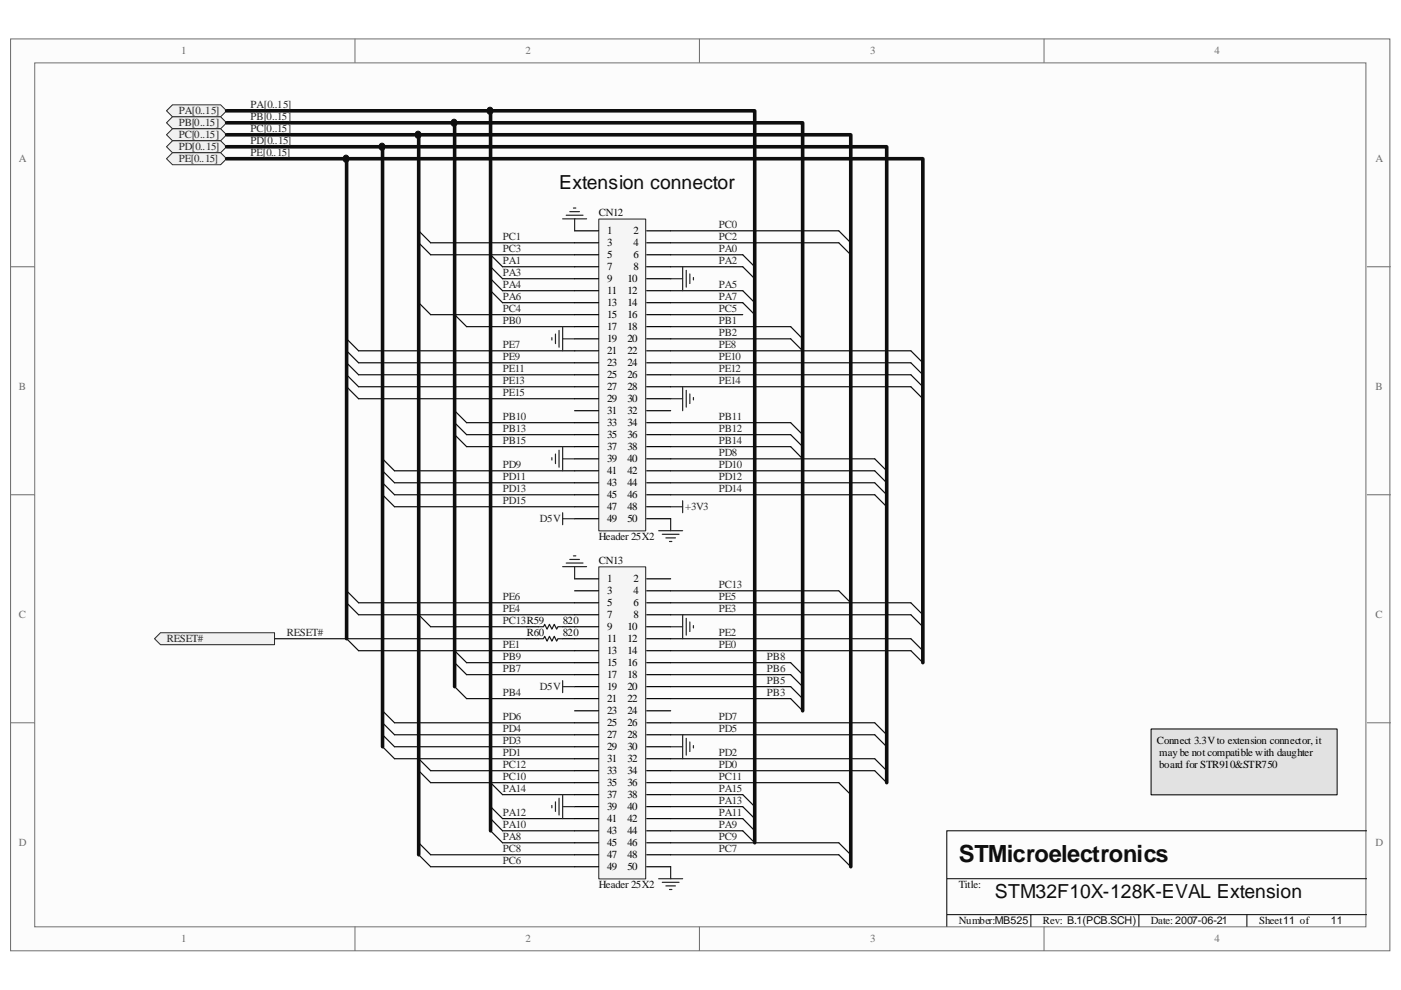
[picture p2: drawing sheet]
<svg xmlns="http://www.w3.org/2000/svg" width="297mm" height="210mm" viewBox="0 0 297 210" stroke-linecap="round" stroke-linejoin="round" font-family="sans-serif">
<path d="M2.3 8.3h292.4v193.3h-292.4z" fill="#fcfcfc"/>
<path d="M2.2 8.3h292.5v193.3h-292.5z" fill="none" stroke="#6e6e6e" stroke-width=".21"/>
<path d="M7.4 13.4h282.2v183.1h-282.2z" fill="#fcfcfc"/>
<g fill="none" stroke="#6e6e6e" stroke-width=".21">
<path d="M7.4 13.3h282.2v183.2h-282.2zM75.3 8.2v5.1M148.3 8.2v5.1M221.4 8.2v5.1M2.2 56.6h5.1M289.8 56.6h5.1M2.2 104.9h5.1M289.8 104.9h5.1M2.2 153.2h5.1M289.8 153.2h5.1M75.3 196.5v5.1M148.3 196.5v5.1"/>
<path d="M221.4 196.5v5.1"/>
</g>
<path d="M289.8 176.1h-89.1v20.4M200.7 186.3h89.1M200.7 193.9h89.1M218.6 193.9v2.6M241.5 193.9v2.6M264.4 193.9v2.6" fill="none" stroke="#000" stroke-width=".21"/>
<g fill="none" stroke="#0e0e0e" stroke-width=".25">
<path d="M91.3 51.5h30.5M91.3 54h30.5M106.5 56.6h15.3M106.5 59.1h15.3M142.2 51.5h35.6M142.2 54h15.3M142.2 56.6h15.3M142.2 48.9h35.6M76 74.4h45.8M76 76.9h45.8M76 79.5h45.8M91.3 66.7h30.5"/>
<path d="M98.9 69.3h22.9M106.5 61.6h15.3M106.5 64.2h15.3M142.2 61.6h15.3M142.2 64.2h15.3M142.2 66.7h15.3M142.2 69.3h25.4M142.2 74.4h50.9M142.2 76.9h50.9M142.2 79.5h50.9M142.2 71.8h25.4M76 82h45.8"/>
<path d="M76 84.5h45.8M83.6 99.8h38.2M98.9 89.6h22.9M98.9 92.2h22.9M98.9 94.7h22.9M142.2 82h50.9M142.2 89.6h25.4M142.2 92.2h25.4M142.2 94.7h25.4M142.2 99.8h43.3M142.2 97.3h43.3M83.6 102.4h38.2"/>
<path d="M83.6 104.9h38.2M76 127.8h45.8M76 130.3h45.8M76 138h45.8M142.2 127.8h50.9M142.2 130.3h50.9M142.2 138h50.9M142.2 125.3h35.6M142.2 135.4h50.9M83.6 153.2h38.2M83.6 155.8h38.2M83.6 158.3h38.2"/>
<path d="M98.9 140.5h22.9M98.9 143h22.9M98.9 148.1h22.9M142.2 140.5h25.4M142.2 143h25.4M142.2 148.1h25.4M142.2 153.2h43.3M142.2 155.8h43.3M142.2 145.6h25.4M83.6 160.9h38.2M91.3 163.4h30.5M91.3 165.9h30.5"/>
<path d="M106.5 168.5h15.3M106.5 173.6h15.3M106.5 176.1h15.3M106.5 178.7h15.3M142.2 163.4h43.3M142.2 165.9h35.6M142.2 168.5h15.3M142.2 173.6h15.3M142.2 176.1h15.3M142.2 178.7h35.6M142.2 171h15.3M91.3 181.2h30.5"/>
<path d="M91.3 183.8h30.5M142.2 181.2h35.6"/>
</g>
<path d="M139.7 112.5h5M140.4 113.3h3.6M141.2 114h2M141.9 114.8h.5M142.2 110v2.5M139.7 186.3h5M140.4 187.1h3.6M141.2 187.8h2M141.9 188.6h.5M142.2 183.8v2.5" fill="none" stroke="#262626" stroke-width=".25"/>
<path d="M111.7 135.4h2.5M111.7 132.9h2.5M119.3 135.4h2.5M119.3 132.9h2.5" fill="none" stroke="#000" stroke-width=".25"/>
<path d="M114.2 135.4h1l.3-.5 .5 1 .5-1 .5 1 .5-1 .5 1 .3-.5h1M114.2 132.9h1l.3-.5 .5 1 .5-1 .5 1 .5-1 .5 1 .3-.5h1" fill="none" stroke="#1c1c1c" stroke-width=".25"/>
<path d="M127 46.5h9.9v66.1h-9.9z" fill="#f5f5f5"/>
<path d="M127 46.4h9.9v66.2h-9.9z" fill="none" stroke="#262626" stroke-width=".21"/>
<g fill="none" stroke="#000" stroke-width=".25">
<path d="M121.8 48.9h5.1M121.8 51.5h5.1M121.8 54h5.1M121.8 56.6h5.1M121.8 59.1h5.1M137.1 48.9h5.1M137.1 51.5h5.1M137.1 54h5.1M137.1 56.6h5.1M137.1 59.1h5.1M121.8 61.6h5.1M121.8 64.2h5.1"/>
<path d="M121.8 66.7h5.1M121.8 69.3h5.1M121.8 71.8h5.1M121.8 74.4h5.1M121.8 76.9h5.1M121.8 79.5h5.1M137.1 61.6h5.1M137.1 64.2h5.1M137.1 66.7h5.1M137.1 69.3h5.1M137.1 71.8h5.1M137.1 74.4h5.1"/>
<path d="M137.1 76.9h5.1M137.1 79.5h5.1M121.8 82h5.1M121.8 84.5h5.1M121.8 87.1h5.1M121.8 89.6h5.1M121.8 92.2h5.1M121.8 94.7h5.1M121.8 97.3h5.1M121.8 99.8h5.1M137.1 82h5.1M137.1 84.5h5.1"/>
<path d="M137.1 87.1h5.1M137.1 89.6h5.1M137.1 92.2h5.1M137.1 94.7h5.1M137.1 97.3h5.1M137.1 99.8h5.1M121.8 102.4h5.1M121.8 104.9h5.1M121.8 107.4h5.1M121.8 110h5.1M137.1 102.4h5.1M137.1 104.9h5.1"/>
<path d="M137.1 107.4h5.1M137.1 110h5.1"/>
</g>
<path d="M127 120.2h9.9v66.2h-9.9z" fill="#f5f5f5"/>
<path d="M127 120.2h9.9v66.2h-9.9z" fill="none" stroke="#262626" stroke-width=".21"/>
<g fill="none" stroke="#000" stroke-width=".25">
<path d="M121.8 122.7h5.1M121.8 125.3h5.1M121.8 127.8h5.1M121.8 130.3h5.1M121.8 132.9h5.1M121.8 135.4h5.1M121.8 138h5.1M137.1 122.7h5.1M137.1 125.3h5.1M137.1 127.8h5.1M137.1 130.3h5.1M137.1 132.9h5.1"/>
<path d="M137.1 135.4h5.1M137.1 138h5.1M121.8 140.5h5.1M121.8 143h5.1M121.8 145.6h5.1M121.8 148.1h5.1M121.8 150.7h5.1M121.8 153.2h5.1M121.8 155.8h5.1M121.8 158.3h5.1M137.1 140.5h5.1M137.1 143h5.1"/>
<path d="M137.1 145.6h5.1M137.1 148.1h5.1M137.1 150.7h5.1M137.1 153.2h5.1M137.1 155.8h5.1M137.1 158.3h5.1M121.8 160.9h5.1M121.8 163.4h5.1M121.8 165.9h5.1M121.8 168.5h5.1M121.8 171h5.1M121.8 173.6h5.1"/>
<path d="M121.8 176.1h5.1M121.8 178.7h5.1M137.1 160.9h5.1M137.1 163.4h5.1M137.1 165.9h5.1M137.1 168.5h5.1M137.1 171h5.1M137.1 173.6h5.1M137.1 176.1h5.1M137.1 178.7h5.1M121.8 181.2h5.1M121.8 183.8h5.1"/>
<path d="M137.1 181.2h5.1M137.1 183.8h5.1"/>
</g>
<g fill="none" stroke="#262626" stroke-width=".25">
<path d="M119.3 46.4h5.1M120.1 45.6h3.5M120.8 44.9h2M121.6 44.1h.5M121.8 46.4v2.5M142.2 59.1h2.5M144.7 56.6v5M145.5 57.3v3.6M146.3 58.1v2M147 58.8v.6M117 71.6v.5M117.8 70.8v2.1"/>
<path d="M118.5 70.1v3.5M119.3 69.3v5.1M119.3 71.8h2.5M117 97v.5M117.8 96.3v2M118.5 95.5v3.6M119.3 94.7v5.1M119.3 97.3h2.5M142.2 84.5h2.5M144.7 82v5.1M145.5 82.8v3.5M146.3 83.5v2.1"/>
<path d="M147 84.3v.5M120.1 119.4h3.5M120.8 118.6h2M121.6 117.9h.5M142.2 107.4h2.5M144.7 106.2v2.5M119.3 120.1h5.1M121.8 120.1v2.6M142.2 132.9h2.5M144.7 130.3v5.1M145.5 131.1v3.6M146.3 131.9v2"/>
<path d="M147 132.6v.5M142.2 158.3h2.5M144.7 155.8v5.1M145.5 156.5v3.6M146.3 157.3v2M147 158.1v.5M117 170.8v.5M117.8 170v2M118.5 169.2v3.6M119.3 168.5v5.1M119.3 171h2.5"/>
</g>
<path d="M83.6 107.4h38.2M142.2 102.4h43.3M142.2 104.9h43.3M142.2 160.9h43.3" fill="none" stroke="#0e0e0e" stroke-width=".25"/>
<path d="M244.1 154.6h39.4v13.9h-39.4z" fill="#e2e2e2"/>
<path d="M244 154.6h39.5v13.9h-39.5z" fill="none" stroke="#000" stroke-width=".21"/>
<path d="M119.3 108.7v2.6M119.3 110h2.5" fill="none" stroke="#262626" stroke-width=".25"/>
<path d="M35.3 23.5l1.3-1.3h10.2l1.2 1.3-1.2 1.3h-10.2z" fill-rule="evenodd" fill="#f0f0f0"/>
<path d="M35.3 23.5l1.3-1.3h10.2l1.2 1.3-1.2 1.3h-10.2z" fill="none" stroke="#262626" stroke-width=".21"/>
<path d="M35.3 26l1.3-1.2h10.2l1.2 1.2-1.2 1.3h-10.2z" fill-rule="evenodd" fill="#f0f0f0"/>
<path d="M35.3 26l1.3-1.2h10.2l1.2 1.2-1.2 1.3h-10.2z" fill="none" stroke="#262626" stroke-width=".21"/>
<path d="M35.3 28.6l1.3-1.3h10.2l1.2 1.3-1.2 1.2h-10.2z" fill-rule="evenodd" fill="#f0f0f0"/>
<path d="M35.3 28.6l1.3-1.3h10.2l1.2 1.3-1.2 1.2h-10.2z" fill="none" stroke="#262626" stroke-width=".21"/>
<path d="M35.3 31.1l1.3-1.3h10.2l1.2 1.3-1.2 1.3h-10.2z" fill-rule="evenodd" fill="#f0f0f0"/>
<path d="M35.3 31.1l1.3-1.3h10.2l1.2 1.3-1.2 1.3h-10.2z" fill="none" stroke="#262626" stroke-width=".21"/>
<path d="M35.3 33.7l1.3-1.3h10.2l1.2 1.3-1.2 1.2h-10.2z" fill-rule="evenodd" fill="#f0f0f0"/>
<path d="M35.3 33.7l1.3-1.3h10.2l1.2 1.3-1.2 1.2h-10.2z" fill="none" stroke="#262626" stroke-width=".21"/>
<g fill="none" stroke="#0e0e0e" stroke-width=".25">
<path d="M88.8 48.9l2.5 2.6M88.8 51.5l2.5 2.5M104 54l2.5 2.6M104 56.6l2.5 2.5M104 59.1l2.5 2.5M157.5 54l2.5 2.6M157.5 56.6l2.5 2.5M177.8 51.5l2.6 2.5M177.8 48.9l2.6 2.6M73.5 71.8l2.5 2.6M73.5 74.4l2.5 2.5M73.5 76.9l2.5 2.6"/>
<path d="M73.5 79.5l2.5 2.5M88.8 64.2l2.5 2.5M96.4 66.7l2.5 2.6M104 61.6l2.5 2.6M157.5 61.6l2.5 2.6M157.5 64.2l2.5 2.5M167.6 69.3l2.6 2.5M167.6 71.8l2.6 2.6M193.1 79.5l2.6 2.5M193.1 76.9l2.6 2.6M193.1 74.4l2.6 2.5M73.5 82l2.5 2.5"/>
<path d="M81.1 97.3l2.5 2.5M81.1 99.8l2.5 2.6M96.4 87.1l2.5 2.5M96.4 89.6l2.5 2.6M96.4 92.2l2.5 2.5M167.6 89.6l2.6 2.6M167.6 92.2l2.6 2.5M167.6 94.7l2.6 2.6M185.5 99.8l2.5 2.6M185.5 97.3l2.5 2.5M193.1 82l2.6 2.5M81.1 102.4l2.5 2.5"/>
<path d="M81.1 104.9l2.5 2.5M185.5 104.9l2.5 2.5M185.5 102.4l2.5 2.5M58.2 135.4h53.5M73.5 125.3l2.5 2.5M73.5 127.8l2.5 2.5M73.5 135.4l2.5 2.6M88.8 130.3l2.5 2.6h20.4M96.4 138l2.5 2.5M177.8 125.3l2.6 2.5M193.1 138l2.6 2.5M193.1 135.4l2.6 2.6"/>
<path d="M193.1 130.3l2.6 2.6M193.1 127.8l2.6 2.5M81.1 153.2l2.5 2.6M81.1 150.7l2.5 2.5M81.1 155.8l2.5 2.5M81.1 158.3l2.5 2.6M96.4 140.5l2.5 2.5M96.4 145.6l2.5 2.5M167.6 140.5l2.6 2.5M167.6 143l2.6 2.6M167.6 145.6l2.6 2.5M167.6 148.1l2.6 2.6"/>
<path d="M185.5 155.8l2.5 2.5M185.5 153.2l2.5 2.6M88.8 160.9l2.5 2.5M88.8 163.4l2.5 2.5M88.8 178.7l2.5 2.5M104 165.9l2.5 2.6M104 171l2.5 2.6M104 173.6l2.5 2.5M104 176.1l2.5 2.6M157.5 168.5l2.5 2.5M157.5 171l2.5 2.6M157.5 173.6l2.5 2.5"/>
<path d="M157.5 176.1l2.5 2.6M177.8 178.7l2.6 2.5M177.8 165.9l2.6 2.6M185.5 160.9l2.5 2.5M185.5 163.4l2.5 2.5M88.8 181.2l2.5 2.6M177.8 181.2l2.6 2.6"/>
</g>
<path d="M119.3 144.3v2.6M119.3 145.6h2.5" fill="none" stroke="#262626" stroke-width=".25"/>
<path d="M48 26h48.4v119.6M48 28.6h40.8v152.6M48 31.1h33.1v127.2M48 33.7h25.5v101.7M48 23.5h56M73.5 33.7h122.2v106.8M81.1 31.1h106.9v134.8M88.8 28.6h91.6v155.2M96.4 26h73.8v124.7M104 176.1v-152.6h56v155.2" fill="none" stroke="#0e0e0e" stroke-width=".76"/>
<path d="M32.8 135.4l1.2-1.2h24.2v2.5h-24.2z" fill-rule="evenodd" fill="#f0f0f0"/>
<path d="M32.8 135.4l1.2-1.2h24.2v2.5h-24.2z" fill="none" stroke="#262626" stroke-width=".21"/>
<path d="M72.9 33.1a.67 .67 0 0 1 .9 .1 .67 .67 0 0 1 0 .9 .67 .67 0 0 1-.9 .1 .86 .86 0 0 1 0-1.1z" fill-rule="evenodd" fill="#0e0e0e"/>
<path d="M72.9 33.1a.67 .67 0 0 1 .9 .1 .67 .67 0 0 1 0 .9 .67 .67 0 0 1-.9 .1 .86 .86 0 0 1 0-1.1z" fill="none" stroke="#0e0e0e" stroke-width=".21"/>
<path d="M80.5 30.6a.67 .67 0 0 1 .9 .1 .67 .67 0 0 1 0 .9 .67 .67 0 0 1-.9 .1 .86 .86 0 0 1 0-1.1z" fill-rule="evenodd" fill="#0e0e0e"/>
<path d="M80.5 30.6a.67 .67 0 0 1 .9 .1 .67 .67 0 0 1 0 .9 .67 .67 0 0 1-.9 .1 .86 .86 0 0 1 0-1.1z" fill="none" stroke="#0e0e0e" stroke-width=".21"/>
<path d="M88.2 28a.68 .68 0 0 1 .9 .1 .68 .68 0 0 1 0 .9 .68 .68 0 0 1-.9 .1 .92 .92 0 0 1 0-1.1z" fill-rule="evenodd" fill="#0e0e0e"/>
<path d="M88.2 28a.68 .68 0 0 1 .9 .1 .68 .68 0 0 1 0 .9 .68 .68 0 0 1-.9 .1 .92 .92 0 0 1 0-1.1z" fill="none" stroke="#0e0e0e" stroke-width=".21"/>
<path d="M95.8 25.5a.67 .67 0 0 1 .9 .1 .67 .67 0 0 1 0 .9 .67 .67 0 0 1-.9 .1 .86 .86 0 0 1 0-1.1z" fill-rule="evenodd" fill="#0e0e0e"/>
<path d="M95.8 25.5a.67 .67 0 0 1 .9 .1 .67 .67 0 0 1 0 .9 .67 .67 0 0 1-.9 .1 .86 .86 0 0 1 0-1.1z" fill="none" stroke="#0e0e0e" stroke-width=".21"/>
<path d="M103.4 23a.67 .67 0 0 1 .9 0 .67 .67 0 0 1 0 .9 .67 .67 0 0 1-.9 .1 .86 .86 0 0 1 0-1z" fill-rule="evenodd" fill="#0e0e0e"/>
<path d="M103.4 23a.67 .67 0 0 1 .9 0 .67 .67 0 0 1 0 .9 .67 .67 0 0 1-.9 .1 .86 .86 0 0 1 0-1z" fill="none" stroke="#0e0e0e" stroke-width=".21"/>
<text font-size="5" fill="#0e0e0e" x="203.3" y="182.7">STMicroelectronics</text>
<g font-size="4.1" fill="#0e0e0e">
<text x="118.6" y="40.2">Extension connector</text>
<text x="210.9" y="190.5">STM32F10X-128K-EVAL Extension</text>
</g>
<g font-size="2.3" fill="#706f64">
<text x="38.4" y="11.5">1</text>
<text x="111.4" y="11.5">2</text>
<text x="184.5" y="11.5">3</text>
<text x="257.5" y="11.5">4</text>
<text x="4" y="34.4">A</text>
<text x="291.6" y="34.4">A</text>
<text x="4" y="82.7">B</text>
<text x="291.6" y="82.7">B</text>
<text x="4" y="131.1">C</text>
<text x="291.6" y="131.1">C</text>
<text x="4" y="179.4">D</text>
<text x="291.6" y="179.4">D</text>
<text x="38.4" y="199.8">1</text>
<text x="111.4" y="199.8">2</text>
<text x="184.5" y="199.8">3</text>
<text x="257.5" y="199.8">4</text>
</g>
<g font-size="2.3" fill="#262626">
<text x="53.1" y="22.9">PA[0..15]</text>
<text x="37.9" y="24.2">PA[0..15]</text>
<text x="37.9" y="26.8">PB[0..15]</text>
<text x="37.9" y="29.3">PC[0..15]</text>
<text x="53.1" y="25.5">PB[0..15]</text>
<text x="53.1" y="28">PC[0..15]</text>
<text x="37.9" y="31.8">PD[0..15]</text>
<text x="37.9" y="34.4">PE[0..15]</text>
<text x="53.1" y="30.6">PD[0..15]</text>
<text x="53.1" y="33.1">PE[0..15]</text>
<text x="106.6" y="50.9">PC1</text>
<text x="106.6" y="53.5">PC3</text>
<text x="152.4" y="53.5">PA0</text>
<text x="152.4" y="50.9">PC2</text>
<text x="152.4" y="48.4">PC0</text>
<text x="106.6" y="56">PA1</text>
<text x="106.6" y="58.6">PA3</text>
<text x="152.4" y="56">PA2</text>
<text x="106.6" y="61.1">PA4</text>
<text x="106.6" y="63.7">PA6</text>
<text x="152.4" y="61.1">PA5</text>
<text x="152.4" y="63.7">PA7</text>
<text x="106.6" y="68.7">PB0</text>
<text x="106.6" y="66.2">PC4</text>
<text x="152.4" y="68.7">PB1</text>
<text x="152.4" y="71.3">PB2</text>
<text x="152.4" y="66.2">PC5</text>
<text x="106.6" y="76.4">PE9</text>
<text x="106.6" y="73.8">PE7</text>
<text x="152.4" y="73.8">PE8</text>
<text x="152.4" y="76.4">PE10</text>
<text x="106.6" y="84">PE15</text>
<text x="106.6" y="78.9">PE11</text>
<text x="106.6" y="81.4">PE13</text>
<text x="152.4" y="81.4">PE14</text>
<text x="152.4" y="78.9">PE12</text>
<text x="106.6" y="89.1">PB10</text>
<text x="152.4" y="89.1">PB11</text>
<text x="106.6" y="91.7">PB13</text>
<text x="106.6" y="94.2">PB15</text>
<text x="152.4" y="91.7">PB12</text>
<text x="152.4" y="94.2">PB14</text>
<text x="106.6" y="99.3">PD9</text>
<text x="106.6" y="101.8">PD11</text>
<text x="152.4" y="96.7">PD8</text>
<text x="152.4" y="99.3">PD10</text>
<text x="152.4" y="101.8">PD12</text>
<text x="106.6" y="104.4">PD13</text>
<text x="106.6" y="106.9">PD15</text>
<text x="152.4" y="104.4">PD14</text>
<text x="114.5" y="110.7">D5V</text>
<text x="145.3" y="108.2">+3V3</text>
<text x="152.4" y="124.7">PC13</text>
<text x="106.6" y="129.8">PE4</text>
<text x="106.6" y="127.3">PE6</text>
<text x="152.4" y="129.8">PE3</text>
<text x="152.4" y="127.3">PE5</text>
<text x="35.3" y="136.1">RESET#</text>
<text x="60.8" y="134.9">RESET#</text>
<text x="106.6" y="137.5">PE1</text>
<text x="106.6" y="132.3">PC13R59</text>
<text x="152.4" y="137.5">PE0</text>
<text x="152.4" y="134.9">PE2</text>
<text x="106.6" y="142.5">PB7</text>
<text x="106.6" y="140">PB9</text>
<text x="162.6" y="142.5">PB6</text>
<text x="162.6" y="140">PB8</text>
<text x="106.6" y="147.6">PB4</text>
<text x="114.5" y="146.3">D5V</text>
<text x="162.6" y="145.1">PB5</text>
<text x="162.6" y="147.6">PB3</text>
<text x="106.6" y="155.2">PD4</text>
<text x="106.6" y="152.7">PD6</text>
<text x="152.4" y="155.2">PD5</text>
<text x="152.4" y="152.7">PD7</text>
<text x="106.6" y="160.3">PD1</text>
<text x="106.6" y="157.8">PD3</text>
<text x="152.4" y="160.3">PD2</text>
<text x="106.6" y="168">PA14</text>
<text x="106.6" y="165.4">PC10</text>
<text x="106.6" y="162.9">PC12</text>
<text x="152.4" y="168">PA15</text>
<text x="152.4" y="162.9">PD0</text>
<text x="152.4" y="165.4">PC11</text>
<text x="106.6" y="173.1">PA12</text>
<text x="152.4" y="173.1">PA11</text>
<text x="152.4" y="170.5">PA13</text>
<text x="106.6" y="175.6">PA10</text>
<text x="106.6" y="178.1">PA8</text>
<text x="152.4" y="175.6">PA9</text>
<text x="152.4" y="178.1">PC9</text>
<text x="106.6" y="183.2">PC6</text>
<text x="106.6" y="180.7">PC8</text>
<text x="152.4" y="180.7">PC7</text>
</g>
<g font-size="2.3" fill="#0e0e0e">
<text x="127" y="45.8">CN12</text>
<text x="127" y="114.6">Header 25X2</text>
<text x="127" y="119.6">CN13</text>
<text x="111.7" y="134.9">R60</text>
<text x="119.3" y="132.3">820</text>
<text x="119.3" y="134.9">820</text>
<text x="127" y="188.3">Header 25X2</text>
<text x="203.3" y="188.3">Title:</text>
<text x="203.3" y="196">Number:MB525</text>
<text x="221.1" y="196">Rev: B.1(PCB.SCH)</text>
<text x="244" y="196">Date:2007-06-21</text>
<text x="267" y="196">Sheet11 of</text>
<text x="282.2" y="196">11</text>
</g>
<g font-size="2.3">
<text x="128.7" y="49.7">1</text>
<text x="128.7" y="52.2">3</text>
<text x="134.3" y="49.7">2</text>
<text x="134.3" y="52.2">4</text>
<text x="128.7" y="54.7">5</text>
<text x="128.7" y="57.3">7</text>
<text x="128.7" y="59.9">9</text>
<text x="133.1" y="59.9">10</text>
<text x="134.3" y="54.7">6</text>
<text x="134.3" y="57.3">8</text>
<text x="128.7" y="62.4">11</text>
<text x="128.7" y="64.9">13</text>
<text x="133.1" y="62.4">12</text>
<text x="133.1" y="64.9">14</text>
<text x="128.7" y="67.5">15</text>
<text x="128.7" y="70">17</text>
<text x="133.1" y="67.5">16</text>
<text x="133.1" y="70">18</text>
<text x="128.7" y="72.6">19</text>
<text x="128.7" y="75.1">21</text>
<text x="128.7" y="77.6">23</text>
<text x="133.1" y="72.6">20</text>
<text x="133.1" y="75.1">22</text>
<text x="133.1" y="77.6">24</text>
<text x="128.7" y="80.2">25</text>
<text x="128.7" y="82.7">27</text>
<text x="133.1" y="80.2">26</text>
<text x="133.1" y="82.7">28</text>
<text x="128.7" y="85.3">29</text>
<text x="128.7" y="87.8">31</text>
<text x="133.1" y="85.3">30</text>
<text x="133.1" y="87.8">32</text>
<text x="128.7" y="90.4">33</text>
<text x="128.7" y="92.9">35</text>
<text x="128.7" y="95.5">37</text>
<text x="133.1" y="90.4">34</text>
<text x="133.1" y="92.9">36</text>
<text x="133.1" y="95.5">38</text>
<text x="128.7" y="98">39</text>
<text x="128.7" y="100.5">41</text>
<text x="133.1" y="98">40</text>
<text x="133.1" y="100.5">42</text>
<text x="128.7" y="103.1">43</text>
<text x="128.7" y="105.6">45</text>
<text x="133.1" y="103.1">44</text>
<text x="133.1" y="105.6">46</text>
<text x="128.7" y="108.2">47</text>
<text x="128.7" y="110.7">49</text>
<text x="133.1" y="108.2">48</text>
<text x="133.1" y="110.7">50</text>
<text x="128.7" y="123.4">1</text>
<text x="128.7" y="126">3</text>
<text x="134.3" y="123.4">2</text>
<text x="134.3" y="126">4</text>
<text x="128.7" y="128.5">5</text>
<text x="128.7" y="131.1">7</text>
<text x="134.3" y="128.5">6</text>
<text x="134.3" y="131.1">8</text>
<text x="128.7" y="133.6">9</text>
<text x="128.7" y="136.1">11</text>
<text x="133.1" y="133.6">10</text>
<text x="133.1" y="136.1">12</text>
<text x="128.7" y="138.7">13</text>
<text x="128.7" y="141.3">15</text>
<text x="128.7" y="143.8">17</text>
<text x="133.1" y="138.7">14</text>
<text x="133.1" y="141.3">16</text>
<text x="133.1" y="143.8">18</text>
<text x="128.7" y="146.3">19</text>
<text x="128.7" y="148.9">21</text>
<text x="133.1" y="146.3">20</text>
<text x="133.1" y="148.9">22</text>
<text x="128.7" y="151.4">23</text>
<text x="128.7" y="154">25</text>
<text x="133.1" y="151.4">24</text>
<text x="133.1" y="154">26</text>
<text x="128.7" y="156.5">27</text>
<text x="128.7" y="159">29</text>
<text x="128.7" y="161.6">31</text>
<text x="133.1" y="156.5">28</text>
<text x="133.1" y="159">30</text>
<text x="133.1" y="161.6">32</text>
<text x="245.3" y="157.8">Connect 3.3V to extension connector, it</text>
<text x="245.8" y="160.3">may be not compatible with daughter</text>
<text x="128.7" y="164.2">33</text>
<text x="128.7" y="166.7">35</text>
<text x="133.1" y="164.2">34</text>
<text x="133.1" y="166.7">36</text>
<text x="245.8" y="162.9">board for STR910&amp;STR750</text>
<text x="128.7" y="169.2">37</text>
<text x="128.7" y="171.8">39</text>
<text x="133.1" y="169.2">38</text>
<text x="133.1" y="171.8">40</text>
<text x="128.7" y="174.3">41</text>
<text x="128.7" y="176.9">43</text>
<text x="128.7" y="179.4">45</text>
<text x="133.1" y="174.3">42</text>
<text x="133.1" y="176.9">44</text>
<text x="133.1" y="179.4">46</text>
<text x="128.7" y="181.9">47</text>
<text x="128.7" y="184.5">49</text>
<text x="133.1" y="181.9">48</text>
<text x="133.1" y="184.5">50</text>
</g>
</svg>
